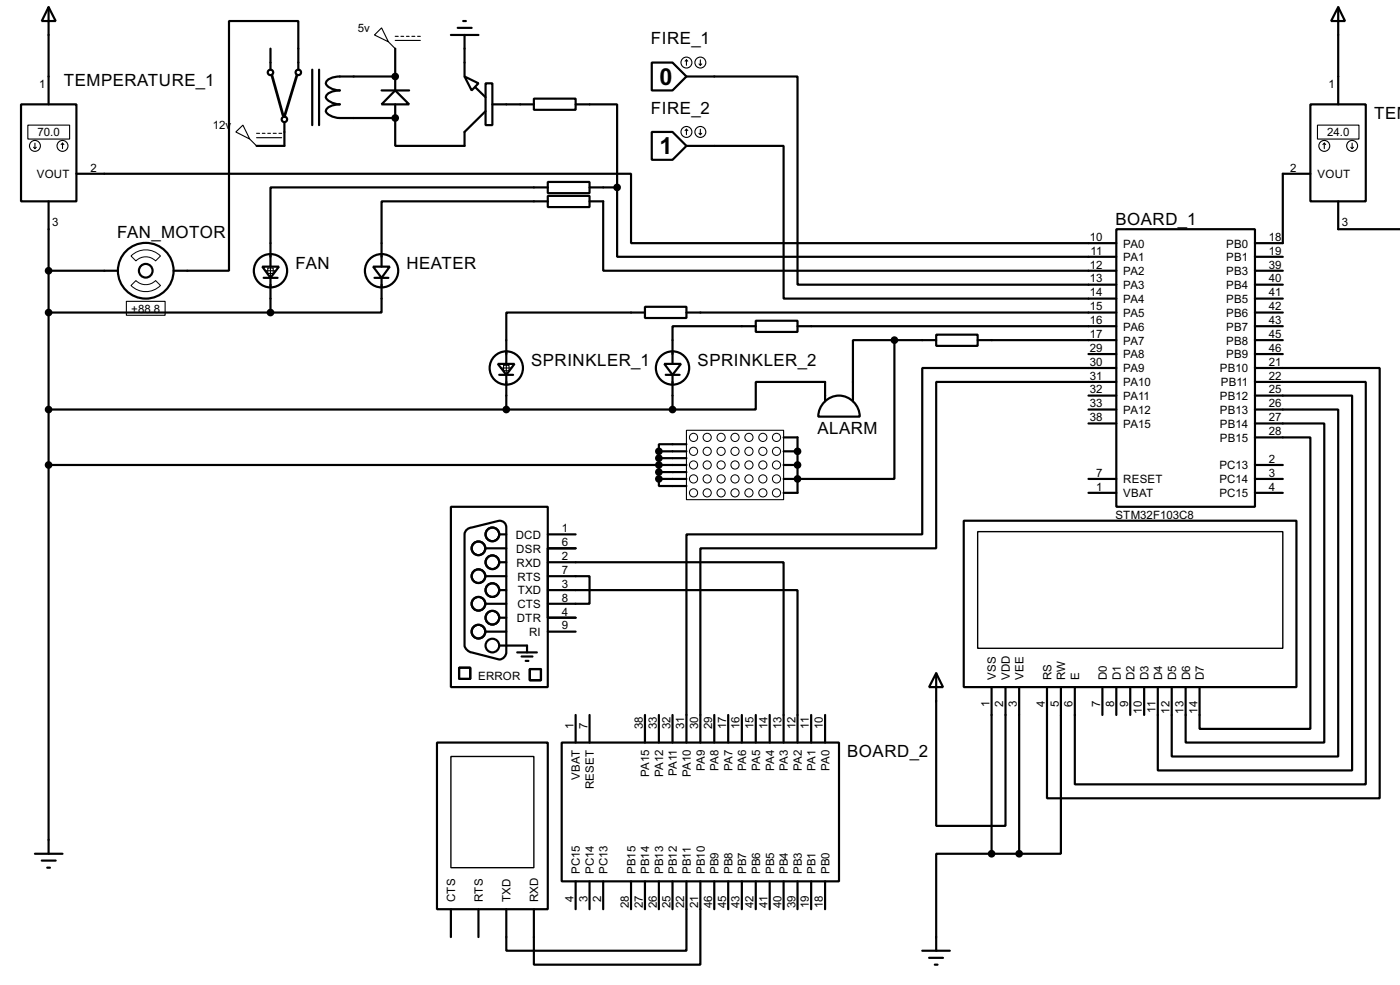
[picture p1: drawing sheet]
<svg xmlns="http://www.w3.org/2000/svg" width="256mm" height="180mm" viewBox="0 0 256 180" stroke-linecap="round" stroke-linejoin="round" font-family="sans-serif">
<g fill="none" stroke="#000" stroke-width=".4">
<path d="M3.9 19.1h10.1v17.8h-10.1zM8.9 1.3l1.3 2.6h-2.5zM8.9 1.3v17.8M49.6 8.9v3.9M54.7 12.8v-8.9h-12.7v45.7h-10.2M57.2 12.8v10.1M58.5 12.8v10.1M69.9 16.6h5.1M72.4 16.6l2.6 2.5h-5.1zM72.4 14h-10.1a3.3 3.3 0 0 0-2.5 .9 .9 .9 0 0 0 .7 1.2l1.1 .4 .7 .1a3.3 3.3 0 0 0-2.5 .8 .89 .89 0 0 0 .7 1.2l1.1 .4 .7 .1a3.3 3.3 0 0 0-2.5 .9l-.1 .4a2.75 2.75 0 0 0 2.6 1.2h10.1M72.4 8.9v7.7M72.4 19.1v2.5"/>
<path d="M82.6 6.4h5.1M83.9 5.1h2.5M84.9 3.9h.5M85.1 14l2.6 1.3-1.3 1.3zM85.1 6.4v7.6M87.2 16.1l1.8 1.7M89 15.3h1.2v7.6h-1.2zM90.2 19.1h7.6M97.8 18.1h7.7v2h-7.7zM105.5 19.1h7.6v15.2M119.4 11.5h3.8l2.6 2.5-2.6 2.6h-3.8zM125.8 14h20.3v38.1h58.4"/>
<path d="M240.1 19.1h10.1v17.8h-10.1zM245.2 1.3l1.2 2.6h-2.5zM245.2 1.3v17.8M8.9 36.9v119.4M14 31.8h101.6v12.7h88.9M52.1 22.4v4.3h-5.1M89 20.4l-3.9 3.8v2.5h-12.7v-5.1M100.4 35.9h7.6v2h-7.6zM100.4 33.3h7.6v2.1h-7.6zM100.4 36.9h-30.5v11.9M100.4 34.3h-50.8v14.5M108 36.9h2.5v12.7h94"/>
<path d="M108 34.3h5.1M113.1 34.3v12.7h91.4M119.4 24.2h3.8l2.6 2.5-2.6 2.6h-3.8zM125.8 26.7h17.8v28h60.9M240.1 31.8h-5.1v12.7h-5.1M245.2 36.9v5.1h11.3M8.9 57.2h40.7M8.9 49.6h12.7M48.1 48.8h3l-1.5 2.1zM48.3 50.9h2.6M49.6 50.9v6.3M68.4 48.8h3l-1.5 2.1z"/>
<path d="M68.6 50.9h2.6M69.9 50.9v6.3h-20.3M118.2 56.2h7.6v2h-7.6zM118.2 57.2h-25.4v9.4M125.8 57.2h78.7M138.5 58.7h7.6v2.1h-7.6zM138.5 59.7h-15.3v6.9M146.1 59.7h58.4M204.5 42h25.4v50.8h-25.4zM229.9 57.2h5.1M229.9 59.7h5.1M229.9 49.6h5.1"/>
<path d="M229.9 52.1h5.1M229.9 54.7h5.1M229.9 47h5.1M8.9 75h114.3M91.2 66.6h3.1l-1.5 2zM91.5 68.6h2.5M92.8 68.6v6.4M121.7 66.6h3.1l-1.6 2zM122 68.6h2.5M123.2 68.6v6.4M151 73.6a3.8 3.8 0 0 1 4.2-.9 3.8 3.8 0 0 1 2.3 3.6h-7.6a3.9 3.9 0 0 1 1.1-2.7zM151.2 73.5v-3.6h-12.7v5.1h-15.3"/>
<path d="M163.9 62.3h-7.6v11.2M163.9 62.3v25.4h-20.3M163.9 62.3h7.6M171.5 61.3h7.6v2h-7.6zM179.1 62.3h25.4M199.4 75h5.1M199.4 72.4h5.1M199.4 77.5h5.1M199.4 64.8h5.1M204.5 69.9h-33v30.5h-43.2v35.5M204.5 67.4h-35.5v30.4h-43.2v38.1M229.9 77.5h12.7v58.4h-25.4v-10.1"/>
<path d="M229.9 75h15.3v63.5h-30.5v-12.7M229.9 72.4h17.8v68.6h-35.6v-15.2M229.9 69.9h20.3v73.7h-53.3v-17.8M229.9 67.4h22.9v78.7h-61v-20.3M229.9 62.3h5.1M229.9 64.8h5.1M8.9 85.1h116.9M82.6 92.8h17.8v33h-17.8zM85.4 97l.7-.4 5.4-1.3a1.2 1.2 0 0 1 1.3 1.3v22.8a1.4 1.4 0 0 1-1.3 1.3l-5.1-1.3a1.66 1.66 0 0 1-1.3-1.2v-20.4zM91.5 97.8h1.3M100.4 97.8h5.1M120.7 87.7v1.3h5.1"/>
<path d="M120.7 83.9h5.1M120.7 82.6h5.1M120.7 82.6v5.1M120.7 86.4h5.1M120.7 87.7h5.1M125.8 81.3h-5.1v1.3M143.6 80.1h2.5v10.1h-2.5M143.6 82.6h2.5M143.6 85.1h2.5M176.6 95.3h60.9v30.5h-60.9zM199.4 87.7h5.1M199.4 90.2h5.1"/>
<path d="M229.9 80.1h10.2v53.3h-20.3v-7.6M229.9 85.1h5.1M229.9 87.7h5.1M229.9 90.2h5.1M89 100.4h3.8M89 105.5h3.8M89 110.5h3.8M89 115.6h3.8M91.5 102.9h1.3M91.5 108h1.3M91.5 113.1h1.3M91.5 118.2h5.1v1.2"/>
<path d="M94.8 119.4h3.6M100.4 105.5h7.6v5h-7.6M100.4 100.4h5.1h-5.1v12.7h5.1h-5.1M100.4 102.9h43.2v33M100.4 108h45.7v27.9M100.4 115.6h5.1M80.1 135.9h20.3v30.5h-20.3zM84.1 122.2h2.1v2.1h-2.1zM95.6 120.2h2M96.3 121h.5M97.1 122.5h2v2h-2zM102.9 135.9h50.8v25.4h-50.8z"/>
<path d="M105.5 130.9v5M108 130.9v5M118.2 130.9v5M120.7 130.9v5M123.2 130.9v5M130.9 130.9v5M133.4 130.9v5M135.9 130.9v5M138.5 130.9v5M141 130.9v5M148.6 130.9v5M151.2 130.9v5"/>
<path d="M171.5 123.2l1.3 2.6h-2.6zM171.5 123.2v28h12.7v-25.4M181.7 125.8v30.5M186.7 125.8v30.5M194.4 125.8v30.5h-7.7M202 125.8v5.1M204.5 125.8v5.1M207.1 125.8v5.1M209.6 125.8v5.1M6.4 156.3h5.1M7.7 157.5h2.5M8.7 158.8h.5"/>
<path d="M181.7 156.3h-10.2v17.7M181.7 156.3h5M82.6 166.4v5.1M87.7 166.4v5.1M105.5 161.3v5.1M108 161.3v5.1M110.5 161.3v5.1M115.6 161.3v5.1M118.2 161.3v5.1M120.7 161.3v5.1M123.2 161.3v5.1M125.8 161.3v12.7h-33v-7.6"/>
<path d="M128.3 161.3v15.3h-30.5v-10.2M130.9 161.3v5.1M133.4 161.3v5.1M135.9 161.3v5.1M138.5 161.3v5.1M141 161.3v5.1M143.6 161.3v5.1M146.1 161.3v5.1M148.6 161.3v5.1M151.2 161.3v5.1M169 174h5M170.2 175.3h2.6"/>
<path d="M171.3 176.6h.5"/>
<circle cx="49.5" cy="13.3" r=".5"/>
<circle cx="54.6" cy="13.3" r=".5"/>
<circle cx="52.1" cy="21.9" r=".5"/>
<circle cx="26.7" cy="49.6" r="5.1"/>
<circle cx="26.7" cy="49.6" r="1.25"/>
<circle cx="49.5" cy="49.6" r="3.1"/>
<circle cx="69.9" cy="49.6" r="3.1"/>
<circle cx="92.7" cy="67.4" r="3.1"/>
<circle cx="123.2" cy="67.4" r="3.1"/>
<circle cx="90.2" cy="97.8" r="1.25"/>
<circle cx="87.6" cy="110.5" r="1.25"/>
<circle cx="87.6" cy="100.4" r="1.25"/>
<circle cx="87.6" cy="105.5" r="1.25"/>
<circle cx="87.6" cy="115.6" r="1.25"/>
<circle cx="90.2" cy="118.2" r="1.25"/>
<circle cx="90.2" cy="102.9" r="1.25"/>
<circle cx="90.2" cy="113.1" r="1.25"/>
<circle cx="90.2" cy="108" r="1.25"/>
</g>
<g fill="#000">
<circle cx="72.4" cy="14" r=".2"/>
<circle cx="72.4" cy="21.6" r=".2"/>
<circle cx="146.1" cy="85.1" r=".2"/>
<circle cx="146.1" cy="82.6" r=".2"/>
<circle cx="146.1" cy="87.7" r=".2"/>
</g>
<g fill="none" stroke="#000" stroke-width=".2">
<path d="M68.6 6.4l1.3-1.3 1.3 2.6zM71.2 7.7l1.2 1.2M72.4 6.7h.6M72.4 7.4h4.6M73.5 6.7h.5M74.5 6.7h.5M75.5 6.7h.5M76.5 6.7h.5M125.8 11l-.3 .2M125.8 11l.2 .2M125.8 11v1M128.1 11.7l.2 .3"/>
<path d="M128.3 11v1M128.6 11.7l-.3 .3M5.1 22.9h7.7v2.6h-7.7zM6.2 27l.2 .2M6.4 26.2v1M6.7 27l-.3 .2M11.5 26.2l-.3 .3M11.5 26.2l.2 .3M11.5 26.2v1M43.2 24.2l1.3-1.3 1.3 2.6zM45.8 25.5l1.2 1.2M47 24.4h.6"/>
<path d="M47 25.2h4.6M48.1 24.4h.5M49.1 24.4h.5M50.1 24.4h.5M51.1 24.4h.5M125.8 23.7v1M125.8 23.7l-.3 .2M125.8 23.7l.2 .2M128.1 24.4l.2 .3M128.3 23.7v1M128.6 24.4l-.3 .3M241.4 22.9h7.6v2.6h-7.6z"/>
<path d="M242.6 26.2l.3 .3M242.6 26.2l-.2 .3M242.6 26.2v1M247.5 27l.2 .2M247.7 26.2v1M248 27l-.3 .2M23.2 55.2h7.1v2.5h-7.1zM48.6 49.6h2M49.1 49.1h1v1h-1zM49.6 48.6v2M91.7 67.4h2.1M92.3 66.9h1v1h-1z"/>
<path d="M92.8 66.3v2.1M125.8 78.8h17.8v12.7h-17.8z"/>
<circle cx="125.7" cy="11.5" r="1"/>
<circle cx="128.3" cy="11.5" r="1"/>
<circle cx="6.4" cy="26.7" r="1"/>
<circle cx="11.4" cy="26.7" r="1"/>
<circle cx="125.7" cy="24.2" r="1"/>
<circle cx="128.3" cy="24.2" r="1"/>
<circle cx="242.6" cy="26.7" r="1"/>
<circle cx="247.7" cy="26.7" r="1"/>
</g>
<g fill="#000" stroke="#000" stroke-width=".4">
<circle cx="72.4" cy="14" r=".5"/>
<circle cx="72.4" cy="21.6" r=".5"/>
<circle cx="113" cy="34.3" r=".5"/>
<circle cx="8.9" cy="57.2" r=".5"/>
<circle cx="8.9" cy="49.6" r=".5"/>
<circle cx="49.5" cy="57.2" r=".5"/>
<circle cx="8.9" cy="75" r=".5"/>
<circle cx="92.7" cy="75" r=".5"/>
<circle cx="123.2" cy="75" r=".5"/>
<circle cx="163.8" cy="62.3" r=".5"/>
<circle cx="8.9" cy="85.1" r=".5"/>
<circle cx="120.7" cy="87.7" r=".5"/>
<circle cx="120.7" cy="83.9" r=".5"/>
<circle cx="120.7" cy="86.4" r=".5"/>
<circle cx="120.7" cy="85.1" r=".5"/>
<circle cx="120.7" cy="82.6" r=".5"/>
<circle cx="146.1" cy="85.1" r=".5"/>
<circle cx="146.1" cy="82.6" r=".5"/>
<circle cx="146.1" cy="87.7" r=".5"/>
<circle cx="181.6" cy="156.3" r=".5"/>
<circle cx="186.7" cy="156.3" r=".5"/>
</g>
<g fill="none" stroke="#000" stroke-width=".18">
<path d="M24 52.3l.9-.9a2.54 2.54 0 0 0 3.6 0l.9 .9a3.8 3.8 0 0 1-5.4 0zM24 46.9a3.8 3.8 0 0 1 5.4 0l-.9 .9a2.54 2.54 0 0 0-3.6 0z"/>
<circle cx="127" cy="82.6" r=".75"/>
<circle cx="127" cy="85.1" r=".75"/>
<circle cx="127" cy="90.2" r=".75"/>
<circle cx="127" cy="80.1" r=".75"/>
<circle cx="127" cy="87.7" r=".75"/>
<circle cx="129.5" cy="82.6" r=".75"/>
<circle cx="129.5" cy="87.7" r=".75"/>
<circle cx="129.5" cy="90.2" r=".75"/>
<circle cx="129.5" cy="80.1" r=".75"/>
<circle cx="129.5" cy="85.1" r=".75"/>
<circle cx="132.1" cy="82.6" r=".75"/>
<circle cx="132.1" cy="87.7" r=".75"/>
<circle cx="132.1" cy="85.1" r=".75"/>
<circle cx="132.1" cy="90.2" r=".75"/>
<circle cx="132.1" cy="80.1" r=".75"/>
<circle cx="134.6" cy="82.6" r=".75"/>
<circle cx="134.6" cy="85.1" r=".75"/>
<circle cx="134.6" cy="87.7" r=".75"/>
<circle cx="134.6" cy="90.2" r=".75"/>
<circle cx="134.6" cy="80.1" r=".75"/>
<circle cx="137.2" cy="82.6" r=".75"/>
<circle cx="137.2" cy="87.7" r=".75"/>
<circle cx="137.2" cy="85.1" r=".75"/>
<circle cx="137.2" cy="90.2" r=".75"/>
<circle cx="137.2" cy="80.1" r=".75"/>
<circle cx="139.7" cy="90.2" r=".75"/>
<circle cx="139.7" cy="82.6" r=".75"/>
<circle cx="139.7" cy="85.1" r=".75"/>
<circle cx="139.7" cy="80.1" r=".75"/>
<circle cx="139.7" cy="87.7" r=".75"/>
<circle cx="142.2" cy="87.7" r=".75"/>
<circle cx="142.2" cy="82.6" r=".75"/>
<circle cx="142.2" cy="80.1" r=".75"/>
<circle cx="142.2" cy="90.2" r=".75"/>
<circle cx="142.2" cy="85.1" r=".75"/>
</g>
<path d="M49.8 13.8l2.1 7.3M54.4 13.8l-2.3 7.6" fill="none" stroke="#000" stroke-width=".5"/>
<path d="M179.1 97.3h55.9v21.4h-55.9zM82.6 138.5h15.2v20.3h-15.2z" fill="none" stroke="#000" stroke-width=".25"/>
<g font-size="4.8">
<text x="120.8" y="15.5">0</text>
<text x="120.8" y="28.2">1</text>
</g>
<g font-size="3.5">
<text x="119.3" y="8.1">FIRE_1</text>
<text x="11.7" y="15.7">TEMPERATURE_1</text>
<text x="119.3" y="20.8">FIRE_2</text>
<text x="251.8" y="21.8">TEM</text>
<text x="204.4" y="41.2">BOARD_1</text>
<text x="21.5" y="43.6">FAN_MOTOR</text>
<text x="54.2" y="49.2">FAN</text>
<text x="74.5" y="49.2">HEATER</text>
<text x="97.3" y="67">SPRINKLER_1</text>
<text x="127.8" y="67">SPRINKLER_2</text>
<text x="149.8" y="79.4">ALARM</text>
<text x="155.2" y="138.6">BOARD_2</text>
</g>
<g font-size="2.4">
<text x="65.6" y="5.9">5v</text>
<text x="7.2" y="16.2">1</text>
<text x="243.4" y="16.2">1</text>
<text x="39" y="23.7">12v</text>
<text x="6.9" y="25">70.0</text>
<text x="243.2" y="25">24.0</text>
<text x="6.7" y="32.6">VOUT</text>
<text x="16.6" y="31.4">2</text>
<text x="236.4" y="31.4">2</text>
<text x="241.4" y="32.6">VOUT</text>
<text x="9.6" y="41.4">3</text>
<text x="245.8" y="41.4">3</text>
<text x="199.7" y="44.1">10</text>
<text x="199.8" y="46.6">11</text>
<text x="205.8" y="47.8">PA1</text>
<text x="205.8" y="45.3">PA0</text>
<text x="224.6" y="47.8">PB1</text>
<text x="224.6" y="45.3">PB0</text>
<text x="232.5" y="46.6">19</text>
<text x="232.5" y="44.1">18</text>
<text x="199.7" y="51.7">13</text>
<text x="199.7" y="49.2">12</text>
<text x="205.8" y="52.9">PA3</text>
<text x="205.8" y="50.4">PA2</text>
<text x="224.6" y="50.4">PB3</text>
<text x="224.6" y="52.9">PB4</text>
<text x="232.5" y="49.2">39</text>
<text x="232.5" y="51.7">40</text>
<text x="24.1" y="57.2">+88.8</text>
<text x="199.7" y="59.3">16</text>
<text x="199.7" y="56.8">15</text>
<text x="199.7" y="54.3">14</text>
<text x="205.8" y="58">PA5</text>
<text x="205.8" y="55.4">PA4</text>
<text x="224.6" y="55.4">PB5</text>
<text x="224.6" y="58">PB6</text>
<text x="232.5" y="54.3">41</text>
<text x="232.5" y="56.8">42</text>
<text x="232.5" y="59.3">43</text>
<text x="199.7" y="64.4">29</text>
<text x="199.7" y="61.9">17</text>
<text x="205.8" y="65.6">PA8</text>
<text x="205.8" y="63.1">PA7</text>
<text x="205.8" y="60.5">PA6</text>
<text x="224.6" y="60.5">PB7</text>
<text x="224.6" y="63.1">PB8</text>
<text x="224.6" y="65.6">PB9</text>
<text x="232.5" y="61.9">45</text>
<text x="232.5" y="64.4">46</text>
<text x="199.7" y="67">30</text>
<text x="199.7" y="69.5">31</text>
<text x="199.7" y="72">32</text>
<text x="205.8" y="68.1">PA9</text>
<text x="205.8" y="70.7">PA10</text>
<text x="223.5" y="68.1">PB10</text>
<text x="223.6" y="70.7">PB11</text>
<text x="232.5" y="72">25</text>
<text x="232.5" y="69.5">22</text>
<text x="232.5" y="67">21</text>
<text x="199.7" y="74.6">33</text>
<text x="199.7" y="77.1">38</text>
<text x="205.8" y="73.2">PA11</text>
<text x="205.8" y="75.8">PA12</text>
<text x="223.5" y="73.2">PB12</text>
<text x="223.5" y="75.8">PB13</text>
<text x="232.5" y="74.6">26</text>
<text x="232.5" y="77.1">27</text>
<text x="205.8" y="78.3">PA15</text>
<text x="223.5" y="78.3">PB14</text>
<text x="223.5" y="80.8">PB15</text>
<text x="232.5" y="79.7">28</text>
<text x="200.8" y="87.3">7</text>
<text x="200.8" y="89.8">1</text>
<text x="205.8" y="88.5">RESET</text>
<text x="223.4" y="88.5">PC14</text>
<text x="223.4" y="85.9">PC13</text>
<text x="232.5" y="89.8">4</text>
<text x="232.5" y="87.3">3</text>
<text x="232.5" y="84.7">2</text>
<text x="204.3" y="95">STM32F103C8</text>
<text x="205.8" y="91">VBAT</text>
<text x="223.4" y="91">PC15</text>
<text x="94.5" y="98.6">DCD</text>
<text x="94.6" y="101.2">DSR</text>
<text x="102.9" y="100">6</text>
<text x="102.9" y="97.4">1</text>
<text x="94.6" y="103.7">RXD</text>
<text x="94.8" y="106.3">RTS</text>
<text x="102.9" y="107.6">3</text>
<text x="102.9" y="102.5">2</text>
<text x="102.9" y="105.1">7</text>
<text x="94.7" y="113.9">DTR</text>
<text x="94.8" y="111.3">CTS</text>
<text x="94.8" y="108.8">TXD</text>
<text x="102.9" y="110.1">8</text>
<text x="102.9" y="112.7">4</text>
<text x="96.9" y="116.4">RI</text>
<text x="102.9" y="115.2">9</text>
<text x="87.6" y="124.5">ERROR</text>
<text x="182.5" y="124.5" transform="rotate(-90 182.5 124.5)">VSS</text>
<text x="185" y="124.5" transform="rotate(-90 185 124.5)">VDD</text>
<text x="187.5" y="124.5" transform="rotate(-90 187.5 124.5)">VEE</text>
<text x="192.6" y="124.5" transform="rotate(-90 192.6 124.5)">RS</text>
<text x="195.2" y="124.5" transform="rotate(-90 195.2 124.5)">RW</text>
<text x="197.7" y="124.5" transform="rotate(-90 197.7 124.5)">E</text>
<text x="202.8" y="124.5" transform="rotate(-90 202.8 124.5)">D0</text>
<text x="205.3" y="124.5" transform="rotate(-90 205.3 124.5)">D1</text>
<text x="207.9" y="124.5" transform="rotate(-90 207.9 124.5)">D2</text>
<text x="210.4" y="124.5" transform="rotate(-90 210.4 124.5)">D3</text>
<text x="212.9" y="124.5" transform="rotate(-90 212.9 124.5)">D4</text>
<text x="215.5" y="124.5" transform="rotate(-90 215.5 124.5)">D5</text>
<text x="218" y="124.5" transform="rotate(-90 218 124.5)">D6</text>
<text x="220.6" y="124.5" transform="rotate(-90 220.6 124.5)">D7</text>
<text x="181.3" y="129.5" transform="rotate(-90 181.3 129.5)">1</text>
<text x="183.8" y="129.5" transform="rotate(-90 183.8 129.5)">2</text>
<text x="186.3" y="129.5" transform="rotate(-90 186.3 129.5)">3</text>
<text x="191.4" y="129.5" transform="rotate(-90 191.4 129.5)">4</text>
<text x="194" y="129.5" transform="rotate(-90 194 129.5)">5</text>
<text x="196.5" y="129.5" transform="rotate(-90 196.5 129.5)">6</text>
<text x="201.6" y="129.5" transform="rotate(-90 201.6 129.5)">7</text>
<text x="204.1" y="129.5" transform="rotate(-90 204.1 129.5)">8</text>
<text x="206.7" y="129.5" transform="rotate(-90 206.7 129.5)">9</text>
<text x="209.2" y="130.6" transform="rotate(-90 209.2 130.6)">10</text>
<text x="211.7" y="130.5" transform="rotate(-90 211.7 130.5)">11</text>
<text x="214.3" y="130.6" transform="rotate(-90 214.3 130.6)">12</text>
<text x="216.8" y="130.6" transform="rotate(-90 216.8 130.6)">13</text>
<text x="219.4" y="130.6" transform="rotate(-90 219.4 130.6)">14</text>
<text x="105.1" y="133.4" transform="rotate(-90 105.1 133.4)">1</text>
<text x="107.6" y="133.4" transform="rotate(-90 107.6 133.4)">7</text>
<text x="117.8" y="133.4" transform="rotate(-90 117.8 133.4)">38</text>
<text x="120.3" y="133.4" transform="rotate(-90 120.3 133.4)">33</text>
<text x="122.8" y="133.4" transform="rotate(-90 122.8 133.4)">32</text>
<text x="125.4" y="133.4" transform="rotate(-90 125.4 133.4)">31</text>
<text x="127.9" y="133.4" transform="rotate(-90 127.9 133.4)">30</text>
<text x="130.5" y="133.4" transform="rotate(-90 130.5 133.4)">29</text>
<text x="133" y="133.4" transform="rotate(-90 133 133.4)">17</text>
<text x="135.5" y="133.4" transform="rotate(-90 135.5 133.4)">16</text>
<text x="138.1" y="133.4" transform="rotate(-90 138.1 133.4)">15</text>
<text x="140.6" y="133.4" transform="rotate(-90 140.6 133.4)">14</text>
<text x="143.2" y="133.4" transform="rotate(-90 143.2 133.4)">13</text>
<text x="145.7" y="133.4" transform="rotate(-90 145.7 133.4)">12</text>
<text x="148.2" y="133.4" transform="rotate(-90 148.2 133.4)">11</text>
<text x="150.8" y="133.4" transform="rotate(-90 150.8 133.4)">10</text>
<text x="106.3" y="142.7" transform="rotate(-90 106.3 142.7)">VBAT</text>
<text x="119" y="142.2" transform="rotate(-90 119 142.2)">PA15</text>
<text x="121.5" y="142.2" transform="rotate(-90 121.5 142.2)">PA12</text>
<text x="124" y="142.1" transform="rotate(-90 124 142.1)">PA11</text>
<text x="126.6" y="142.2" transform="rotate(-90 126.6 142.2)">PA10</text>
<text x="129.1" y="141.1" transform="rotate(-90 129.1 141.1)">PA9</text>
<text x="131.7" y="141.1" transform="rotate(-90 131.7 141.1)">PA8</text>
<text x="134.2" y="141.1" transform="rotate(-90 134.2 141.1)">PA7</text>
<text x="136.7" y="141.1" transform="rotate(-90 136.7 141.1)">PA6</text>
<text x="139.3" y="141.1" transform="rotate(-90 139.3 141.1)">PA5</text>
<text x="141.8" y="141.1" transform="rotate(-90 141.8 141.1)">PA4</text>
<text x="144.4" y="141.1" transform="rotate(-90 144.4 141.1)">PA3</text>
<text x="146.9" y="141.1" transform="rotate(-90 146.9 141.1)">PA2</text>
<text x="149.4" y="141.1" transform="rotate(-90 149.4 141.1)">PA1</text>
<text x="152" y="141.1" transform="rotate(-90 152 141.1)">PA0</text>
<text x="108.8" y="144.4" transform="rotate(-90 108.8 144.4)">RESET</text>
<text x="106.2" y="160" transform="rotate(-90 106.2 160)">PC15</text>
<text x="108.8" y="160" transform="rotate(-90 108.8 160)">PC14</text>
<text x="111.3" y="160" transform="rotate(-90 111.3 160)">PC13</text>
<text x="116.4" y="160" transform="rotate(-90 116.4 160)">PB15</text>
<text x="119" y="160" transform="rotate(-90 119 160)">PB14</text>
<text x="121.5" y="160" transform="rotate(-90 121.5 160)">PB13</text>
<text x="124" y="160" transform="rotate(-90 124 160)">PB12</text>
<text x="126.6" y="160" transform="rotate(-90 126.6 160)">PB11</text>
<text x="129.1" y="160" transform="rotate(-90 129.1 160)">PB10</text>
<text x="131.7" y="160" transform="rotate(-90 131.7 160)">PB9</text>
<text x="134.2" y="160" transform="rotate(-90 134.2 160)">PB8</text>
<text x="136.7" y="160" transform="rotate(-90 136.7 160)">PB7</text>
<text x="139.3" y="160" transform="rotate(-90 139.3 160)">PB6</text>
<text x="141.8" y="160" transform="rotate(-90 141.8 160)">PB5</text>
<text x="144.4" y="160" transform="rotate(-90 144.4 160)">PB4</text>
<text x="146.9" y="160" transform="rotate(-90 146.9 160)">PB3</text>
<text x="149.4" y="160" transform="rotate(-90 149.4 160)">PB1</text>
<text x="152" y="160" transform="rotate(-90 152 160)">PB0</text>
<text x="83.4" y="165.1" transform="rotate(-90 83.4 165.1)">CTS</text>
<text x="88.5" y="165.1" transform="rotate(-90 88.5 165.1)">RTS</text>
<text x="93.6" y="165.1" transform="rotate(-90 93.6 165.1)">TXD</text>
<text x="98.6" y="165.1" transform="rotate(-90 98.6 165.1)">RXD</text>
<text x="105.1" y="165" transform="rotate(-90 105.1 165)">4</text>
<text x="107.6" y="165" transform="rotate(-90 107.6 165)">3</text>
<text x="110.1" y="165" transform="rotate(-90 110.1 165)">2</text>
<text x="115.2" y="166.2" transform="rotate(-90 115.2 166.2)">28</text>
<text x="117.8" y="166.2" transform="rotate(-90 117.8 166.2)">27</text>
<text x="120.3" y="166.2" transform="rotate(-90 120.3 166.2)">26</text>
<text x="122.8" y="166.2" transform="rotate(-90 122.8 166.2)">25</text>
<text x="125.4" y="166.2" transform="rotate(-90 125.4 166.2)">22</text>
<text x="127.9" y="166.2" transform="rotate(-90 127.9 166.2)">21</text>
<text x="130.5" y="166.2" transform="rotate(-90 130.5 166.2)">46</text>
<text x="133" y="166.2" transform="rotate(-90 133 166.2)">45</text>
<text x="135.5" y="166.2" transform="rotate(-90 135.5 166.2)">43</text>
<text x="138.1" y="166.2" transform="rotate(-90 138.1 166.2)">42</text>
<text x="140.6" y="166.2" transform="rotate(-90 140.6 166.2)">41</text>
<text x="143.2" y="166.2" transform="rotate(-90 143.2 166.2)">40</text>
<text x="145.7" y="166.2" transform="rotate(-90 145.7 166.2)">39</text>
<text x="148.2" y="166.2" transform="rotate(-90 148.2 166.2)">19</text>
<text x="150.8" y="166.2" transform="rotate(-90 150.8 166.2)">18</text>
</g>
</svg>
